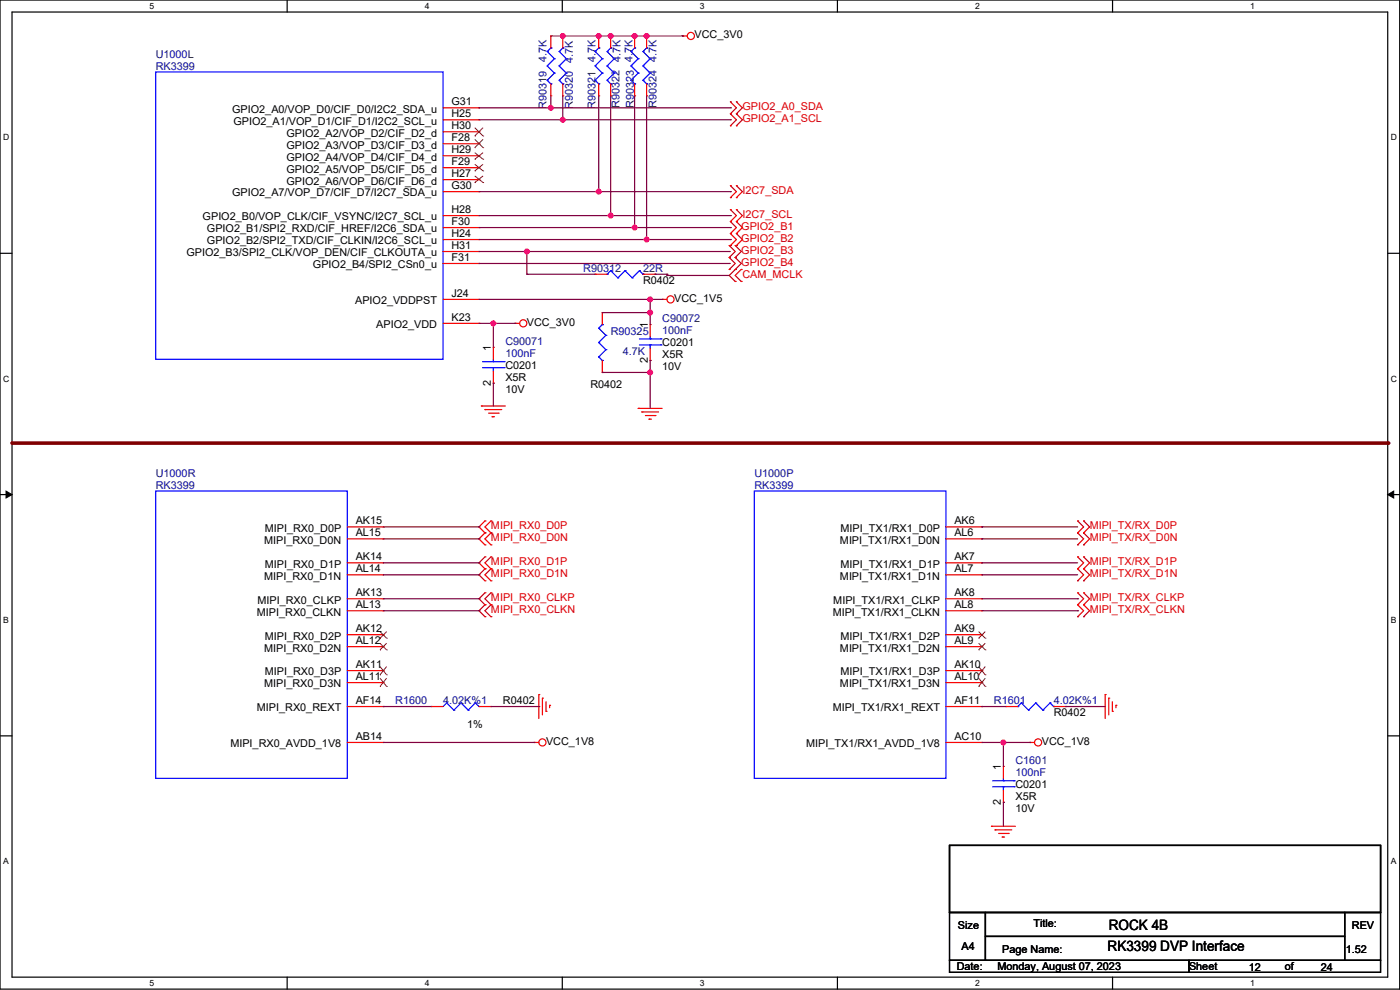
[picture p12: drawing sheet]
<svg xmlns="http://www.w3.org/2000/svg" width="297mm" height="210mm" viewBox="0 0 297 210" stroke-linecap="round" stroke-linejoin="round" font-family="sans-serif">
<path d="M0 0h296.9v209.8h-296.9zM2.6 2.6h291.8v204.7h-291.8z" fill="none" stroke="#000" stroke-width=".25"/>
<g fill="#fff">
<path d="M31.7 .3h1v2h-1z"/>
<path d="M31.7 207.5h1v2.1h-1z"/>
</g>
<path d="M60.9 0v2.6M60.9 207.3v2.5" fill="none" stroke="#000" stroke-width=".25"/>
<g fill="#fff">
<path d="M90.1 .3h1v2h-1z"/>
<path d="M90.1 207.5h1v2.1h-1z"/>
</g>
<path d="M119.3 0v2.6M119.3 207.3v2.5" fill="none" stroke="#000" stroke-width=".25"/>
<g fill="#fff">
<path d="M148.5 .3h1v2h-1z"/>
<path d="M148.5 207.5h1v2.1h-1z"/>
</g>
<path d="M177.7 0v2.6M177.7 207.3v2.5" fill="none" stroke="#000" stroke-width=".25"/>
<g fill="#fff">
<path d="M206.8 .3h1v2h-1z"/>
<path d="M206.8 207.5h1v2.1h-1z"/>
</g>
<path d="M236 0v2.6M236 207.3v2.5" fill="none" stroke="#000" stroke-width=".25"/>
<g fill="#fff">
<path d="M265.2 .3h1v2h-1z"/>
<path d="M265.2 207.5h1v2.1h-1z"/>
<path d="M.6 28.1h1.4v2.1h-1.4z"/>
<path d="M295 28.1h1.3v2.1h-1.3z"/>
<path d="M.6 79.3h1.4v2.1h-1.4z"/>
<path d="M295 79.3h1.3v2.1h-1.3z"/>
</g>
<path d="M0 53.7h2.6M294.4 53.7h2.5" fill="none" stroke="#000" stroke-width=".25"/>
<g fill="#fff">
<path d="M.6 130.5h1.3v2h-1.3z"/>
<path d="M295 130.5h1.2v2h-1.2z"/>
</g>
<path d="M0 104.9h2.6M294.4 104.9h2.5" fill="none" stroke="#000" stroke-width=".25"/>
<path d="M1.3 104.2l1.3 .7-1.3 .7zM294.4 104.9l1.3-.7v1.4z" fill="#000" stroke="#000" stroke-width=".21"/>
<g fill="#fff">
<path d="M.6 181.7h1.3v2h-1.3z"/>
<path d="M295 181.7h1.2v2h-1.2z"/>
</g>
<path d="M0 156.1h2.6M294.4 156.1h2.5" fill="none" stroke="#000" stroke-width=".25"/>
<path d="M2.6 94h291.8" fill="none" stroke="#800000" stroke-width=".76"/>
<circle cx="294.4" cy="94" r=".38" fill="#800000"/>
<g fill="none" stroke="#f00" stroke-width=".25">
<path d="M116.9 7.6h.1M116.9 7.6v2.6M116.9 17.8v2.5M119.4 7.6h.1M119.4 7.6v2.6M119.4 17.8v2.5M127 7.6h.1M127 7.6v2.6M127 17.8v2.5M129.6 7.6h.1M129.6 7.6v2.6M129.6 17.8v2.5"/>
<path d="M134.6 7.6h.1M134.6 7.6v2.6M134.6 17.8v2.5M137.2 7.6h.1M137.2 7.6v2.6M137.2 17.8v2.5M144.8 7.6h.1M144.8 7.6h1M94 22.9h7.6M94 38.1h7.6M94 35.6h7.6M94 33h7.6"/>
<path d="M94 30.5h7.6M94 28h7.6M94 25.4h7.6M101.6 22.9h.1M101.6 38.1h.1M101.6 35.6h.1M101.6 33h.1M101.6 30.5h.1M101.6 28h.1M101.6 25.4h.1M116.9 20.3h.1M119.4 20.3h.1"/>
<path d="M127 20.3h.1M129.6 20.3h.1M134.6 20.3h.1M137.2 20.3h.1M94 55.9h7.6M94 53.4h7.6M94 50.8h7.6M94 48.3h7.6M94 45.7h7.6M94 40.7h7.6M101.6 55.9h.1M101.6 53.4h.1"/>
<path d="M101.6 50.8h.1M101.6 48.3h.1M101.6 45.7h.1M101.6 40.7h.1M126.2 58.2h.1M126.2 58.2h2.6M136.4 58.2h2.5M138.9 58.2h.1M94 68.6h7.6M94 63.5h7.6M101.6 63.5h.1M101.6 68.6h.1"/>
<path d="M104.7 73.7h.1M104.7 73.7v2.5M104.7 78.8v2.5M109.2 68.6h.1M109.2 68.6h1M127.8 79h.1M127.8 66.3h.1M127.8 66.3v2.5M127.8 76.5v2.5M137.9 68.8h.1M137.9 76.5h.1M137.9 68.8v2.6"/>
<path d="M137.9 73.9v2.6M140.5 63.5h.1M140.5 63.5h1M102.1 86.1h.1M102.1 86.1h5.1M102.9 86.9h.1M102.9 86.9h3.5M103.6 87.6h2.1M104.4 88.4h.1M104.4 88.4h.5M104.7 81.3h.1M105.7 87.6h.1"/>
<path d="M135.4 86.6h.1M135.4 86.6h5.1M136.2 87.4h.1M136.2 87.4h3.5M136.9 88.2h2M137.7 88.9h.1M137.7 88.9h.5M138.9 88.2h.1M73.7 111.8h7.6M73.7 114.3h7.6M73.7 119.4h7.6M81.3 111.8h.1"/>
<path d="M81.3 114.3h.1M81.3 119.4h.1M200.7 111.8h7.6M200.7 114.3h7.6M200.7 119.4h7.6M208.3 114.3h.1M208.3 111.8h.1M208.3 119.4h.1M73.7 121.9h7.6M73.7 134.6h7.6M73.7 137.2h7.6M73.7 127h7.6"/>
<path d="M73.7 129.6h7.6M81.3 121.9h.1M81.3 134.6h.1M81.3 137.2h.1M81.3 127h.1M81.3 129.6h.1M200.7 121.9h7.6M200.7 134.6h7.6M200.7 137.2h7.6M200.7 127h7.6M200.7 129.6h7.6M208.3 121.9h.1"/>
<path d="M208.3 129.6h.1M208.3 127h.1M208.3 137.2h.1M208.3 134.6h.1M73.7 157.5h7.6M73.7 149.9h7.6M73.7 142.3h7.6M73.7 144.8h7.6M81.3 142.3h.1M81.3 144.8h.1M81.3 149.9h.1M81.3 157.5h.1"/>
<path d="M91.5 149.9h.1M91.5 149.9h2.5M101.6 149.9h2.6M104.2 149.9h.1M113.3 157.5h.1M113.3 157.5h1M114.3 147.3h.1M114.3 147.3v5.1M115.1 148.1h.1M115.1 148.1v3.6M115.8 150.9h.1M115.8 148.9v2"/>
<path d="M116.6 149.6h.1M116.6 149.6v.5M200.7 157.5h7.6M200.7 149.9h7.6M200.7 142.3h7.6M200.7 144.8h7.6M208.3 144.8h.1M208.3 142.3h.1M208.3 149.9h.1M208.3 157.5h.1M213.4 149.9h.1M213.4 149.9h2.5"/>
<path d="M218.5 157.5h.1M218.5 157.5h1M223.5 149.9h2.6M226.1 149.9h.1M234.5 147.3h.1M234.5 147.3v5.1M235.2 148.1h.1M235.2 148.1v3.6M236 150.9h.1M236 148.9v2M236.7 149.6h.1M236.7 149.6v.5"/>
<path d="M210.3 175.3h.1M210.3 175.3h5.1M211.1 176h.1M211.1 176h3.5M211.8 176.8h2.1M212.6 177.6h.1M212.6 177.6h.5M212.9 162.6h.1M212.9 170.2h.1M212.9 162.6v2.5M212.9 167.7v2.5M213.9 176.8h.1"/>
<circle cx="146.6" cy="7.6" r=".76"/>
<circle cx="111" cy="68.6" r=".76"/>
<circle cx="142.2" cy="63.5" r=".76"/>
<circle cx="115.1" cy="157.5" r=".76"/>
<circle cx="220.2" cy="157.5" r=".76"/>
</g>
<g fill="none" stroke="#d50000" stroke-width=".25">
<path d="M155 39.4h.1M155 24.1h.1M155 21.6h.1M155 26.7h.1M155 39.4l1.2 1.3-1.2 1.2M155 21.6l1.2 1.3-1.2 1.2M155 24.1l1.2 1.3-1.2 1.3M156.2 39.4h.1M156.2 24.1h.1M156.2 21.6h.1M156.2 26.7h.1M156.2 39.4l1.3 1.3-1.3 1.2"/>
<path d="M156.2 21.6l1.3 1.3-1.3 1.2M156.2 24.1l1.3 1.3-1.3 1.3M154.7 54.6h.1M154.7 52.1h.1M154.7 57.2h.1M154.7 52.1l1.3 1.3-1.3 1.2M154.7 54.6l1.3 1.3-1.3 1.3M155 41.9h.1M155 47h.1M155 44.5h.1M155 52.1h.1M155 49.5h.1"/>
<path d="M155 44.5l1.2 1.2-1.2 1.3M155 49.5l1.2 1.3-1.2 1.3M155 47l1.2 1.3-1.2 1.2M156 54.6h.1M156 52.1h.1M156 57.2h.1M156 59.7h.1M156 52.1l1.2 1.3-1.2 1.2M156 54.6l1.2 1.3-2.5 2.5 1.3 1.3M156.2 41.9h.1M156.2 47h.1M156.2 44.5h.1"/>
<path d="M156.2 52.1h.1M156.2 49.5h.1M156.2 44.5l1.3 1.2-1.3 1.3M156.2 49.5l1.3 1.3-1.3 1.3M156.2 47l1.3 1.3-1.3 1.2M157.2 59.7h.1M157.2 57.2h.1M157.2 57.2l-1.2 1.2 1.2 1.3M102.9 110.5h.1M102.9 113h.1M102.9 115.6h.1M102.9 118.1h.1"/>
<path d="M102.9 110.5l-1.3 1.3 1.3 1.2M102.9 113l-1.3 1.3 1.3 1.3M102.9 118.1l-1.3 1.3 1.3 1.3M104.2 113h.1M104.2 110.5h.1M104.2 115.6h.1M104.2 118.1h.1M104.2 110.5l-1.3 1.3 1.3 1.2M104.2 113l-1.3 1.3 1.3 1.3M104.2 118.1l-1.3 1.3 1.3 1.3M228.6 115.6h.1M228.6 113h.1"/>
<path d="M228.6 110.5h.1M228.6 118.1h.1M228.6 113l1.3 1.3-1.3 1.3M228.6 110.5l1.3 1.3-1.3 1.2M228.6 118.1l1.3 1.3-1.3 1.3M229.9 115.6h.1M229.9 113h.1M229.9 110.5h.1M229.9 118.1h.1M229.9 113l1.3 1.3-1.3 1.3M229.9 110.5l1.3 1.3-1.3 1.2M229.9 118.1l1.3 1.3-1.3 1.3"/>
<path d="M102.9 120.7h.1M102.9 123.2h.1M102.9 125.7h.1M102.9 128.3h.1M102.9 130.8h.1M102.9 120.7l-1.3 1.2 1.3 1.3M102.9 125.7l-1.3 1.3 1.3 1.3M102.9 128.3l-1.3 1.3 1.3 1.2M104.2 120.7h.1M104.2 123.2h.1M104.2 128.3h.1M104.2 125.7h.1"/>
<path d="M104.2 130.8h.1M104.2 120.7l-1.3 1.2 1.3 1.3M104.2 125.7l-1.3 1.3 1.3 1.3M104.2 128.3l-1.3 1.3 1.3 1.2M228.6 123.2h.1M228.6 120.7h.1M228.6 130.8h.1M228.6 128.3h.1M228.6 125.7h.1M228.6 120.7l1.3 1.2-1.3 1.3M228.6 128.3l1.3 1.3-1.3 1.2M228.6 125.7l1.3 1.3-1.3 1.3"/>
<path d="M229.9 123.2h.1M229.9 120.7h.1M229.9 130.8h.1M229.9 128.3h.1M229.9 125.7h.1M229.9 120.7l1.3 1.2-1.3 1.3M229.9 128.3l1.3 1.3-1.3 1.2M229.9 125.7l1.3 1.3-1.3 1.3"/>
</g>
<path d="M201.4 179.3h91.5v14.3h-91.5zM201.4 193.6h7.7v10.1h-7.7zM209.1 193.6h76.2v5h-76.2zM209.1 198.6h76.2v5.1h-76.2zM285.3 193.6h7.6v10.1h-7.6zM201.4 203.7h50.8v2.6h-50.8zM252.2 203.7h40.7v2.6h-40.7z" fill="none" stroke="#000" stroke-width=".25"/>
<g fill="none" stroke="#00f" stroke-width=".25">
<path d="M33 15.3h61v60.9h-61zM116.1 17h.1M116.1 14h.1M116.1 10.9h.1M116.1 17l.8 .8M116.1 14l1.5 1.5M116.1 10.9l1.5 1.6M116.9 10.2h.1M116.9 17.8h.1M116.9 10.2l-.8 .7M117.6 15.5h.1M117.6 12.5h.1"/>
<path d="M117.6 15.5l-1.5 1.5M117.6 12.5l-1.5 1.5M118.6 17h.1M118.6 14h.1M118.6 10.9h.1M118.6 17l.8 .8M118.6 14l1.6 1.5M118.6 10.9l1.6 1.6M119.4 10.2h.1M119.4 17.8h.1M119.4 10.2l-.8 .7M120.2 15.5h.1"/>
<path d="M120.2 12.5h.1M120.2 15.5l-1.6 1.5M120.2 12.5l-1.6 1.5M126.2 17h.1M126.2 14h.1M126.2 10.9h.1M126.2 17l.8 .8M126.2 14l1.6 1.5M126.2 10.9l1.6 1.6M127 10.2h.1M127 17.8h.1M127 10.2l-.8 .7"/>
<path d="M127.8 15.5h.1M127.8 12.5h.1M127.8 15.5l-1.6 1.5M127.8 12.5l-1.6 1.5M128.8 17h.1M128.8 14h.1M128.8 10.9h.1M128.8 17l.8 .8M128.8 14l1.5 1.5M128.8 10.9l1.5 1.6M129.6 10.2h.1M129.6 17.8h.1"/>
<path d="M129.6 10.2l-.8 .7M130.3 15.5h.1M130.3 12.5h.1M130.3 15.5l-1.5 1.5M130.3 12.5l-1.5 1.5M133.9 17h.1M133.9 14h.1M133.9 10.9h.1M133.9 17l.7 .8M133.9 14l1.5 1.5M133.9 10.9l1.5 1.6M134.6 10.2h.1"/>
<path d="M134.6 17.8h.1M134.6 10.2l-.7 .7M135.4 15.5h.1M135.4 12.5h.1M135.4 15.5l-1.5 1.5M135.4 12.5l-1.5 1.5M136.4 17h.1M136.4 14h.1M136.4 10.9h.1M136.4 17l.8 .8M136.4 14l1.5 1.5M136.4 10.9l1.5 1.6"/>
<path d="M137.2 10.2h.1M137.2 17.8h.1M137.2 10.2l-.8 .7M137.9 15.5h.1M137.9 12.5h.1M137.9 15.5l-1.5 1.5M137.9 12.5l-1.5 1.5M128.8 58.2h.1M129.6 57.4h.1M129.6 57.4l-.8 .8M129.6 57.4l1.5 1.5M131.1 58.9h.1"/>
<path d="M132.6 57.4h.1M132.6 57.4l-1.5 1.5M132.6 57.4l1.5 1.5M134.1 58.9h.1M135.6 57.4h.1M135.6 57.4l-1.5 1.5M135.6 57.4l.8 .8M136.4 58.2h.1M102.4 78h4.5M102.4 76.7h4.5M104.7 76.7h.1M104.7 78h.1"/>
<path d="M104.7 76.2v.5M104.7 78v.8M106.9 78h.1M106.9 76.7h.1M127 75.7h.1M127 72.7h.1M127 69.6h.1M127 75.7l.8 .8M127 72.7l1.5 1.5M127 69.6l1.5 1.5M127.8 68.8h.1M127.8 76.5h.1"/>
<path d="M127.8 68.8l-.8 .8M128.5 74.2h.1M128.5 71.1h.1M128.5 74.2l-1.5 1.5M128.5 71.1l-1.5 1.6M135.6 73.2h4.6M135.6 71.9h4.6M137.9 71.9h.1M137.9 73.2h.1M137.9 71.4v.5M137.9 73.2v.7M140.2 73.2h.1"/>
<path d="M140.2 71.9h.1M33 104.2h40.7v60.9h-40.7zM160 104.2h40.7v60.9h-40.7zM94.8 149.1h.1M94.8 149.1l-.8 .8M94.8 149.1l1.5 1.5M96.3 150.6h.1M97.8 149.1h.1M97.8 149.1l-1.5 1.5M97.8 149.1l1.5 1.5M99.3 150.6h.1M100.8 149.1h.1"/>
<path d="M100.8 149.1l-1.5 1.5M100.8 149.1l.8 .8M101.6 149.9h.1M215.9 149.9h.1M216.7 149.1h.1M216.7 149.1l-.8 .8M216.7 149.1l1.5 1.5M218.2 150.6h.1M219.7 149.1h.1M219.7 149.1l-1.5 1.5M219.7 149.1l1.5 1.5M221.2 150.6h.1"/>
<path d="M222.8 149.1h.1M222.8 149.1l-1.6 1.5M222.8 149.1l.7 .8M223.5 149.9h.1M210.6 166.9h4.5M210.6 165.6h4.5M212.9 165.6h.1M212.9 166.9h.1M212.9 165.1v.5M212.9 166.9v.8M215.1 166.9h.1M215.1 165.6h.1"/>
</g>
<g fill="none" stroke="#804000" stroke-width=".21">
<path d="M100.7 38.7h.1M100.7 36.3h.1M100.7 33.8h.1M100.7 31.3h.1M100.7 28.9h.1M100.7 37.3l1.8 1.4M100.7 34.8l1.8 1.5M100.7 32.4l1.8 1.4M100.7 29.6l1.8 1.7M100.7 27.1l1.8 1.8M102.5 38.7h.1M102.5 36.3h.1"/>
<path d="M102.5 33.8h.1M102.5 31.3h.1M102.5 28.9h.1M102.5 37.3l-1.8 1.4M102.5 34.8l-1.8 1.5M102.5 32.4l-1.8 1.4M102.5 29.6l-1.8 1.7M102.5 27.1l-1.8 1.8M80.6 135.4h.1M80.6 137.9h.1M80.6 134l1.4 1.4M80.6 136.4l1.4 1.5"/>
<path d="M82 135.4h.1M82 137.9h.1M82 134l-1.4 1.4M82 136.4l-1.4 1.5M207.6 137.9h.1M207.6 135.4h.1M207.6 136.4l1.4 1.5M207.6 134l1.4 1.4M209 137.9h.1M209 135.4h.1M209 136.4l-1.4 1.5M209 134l-1.4 1.4"/>
<path d="M80.6 143.2h.1M80.6 145.6h.1M80.6 141.4l1.4 1.8M80.6 143.9l1.4 1.7M82 143.2h.1M82 145.6h.1M82 141.4l-1.4 1.8M82 143.9l-1.4 1.7M207.6 145.6h.1M207.6 143.2h.1M207.6 143.9l1.4 1.7M207.6 141.4l1.4 1.8"/>
<path d="M209 145.6h.1M209 143.2h.1M209 143.9l-1.4 1.7M209 141.4l-1.4 1.8"/>
</g>
<g fill="none" stroke="#800040" stroke-width=".25">
<path d="M116.9 7.6h27.9M119.4 7.6h.1M127 7.6h.1M129.6 7.6h.1M134.6 7.6h.1M137.2 7.6h.1M144.8 7.6h.1M101.6 25.4h53.4M101.6 22.9h53.4M116.9 22.9h.1M116.9 20.3v2.6M119.4 25.4h.1"/>
<path d="M119.4 20.3v5.1M127 20.3v20.4M129.6 20.3v25.4M134.6 20.3v28M137.2 20.3v30.5M155 22.9h.1M155 25.4h.1M101.6 50.8h53.4M101.6 48.3h53.4M101.6 45.7h53.4M101.6 40.7h53.4M101.6 53.4h53.1"/>
<path d="M101.6 55.9h53.1M111.8 53.4h.1M111.8 58.2h.1M111.8 58.2h14.4M111.8 53.4v4.8M127 40.7h.1M129.6 45.7h.1M134.6 48.3h.1M137.2 50.8h.1M138.9 58.2h.1M138.9 58.2h2.6M141.5 58.2h.1"/>
<path d="M141.5 58.4h.1M141.5 58.2v.2M141.5 58.4h13.2M154.7 55.9h.1M154.7 53.4h.1M155 40.7h.1M155 45.7h.1M155 48.3h.1M155 50.8h.1M101.6 68.6h7.6M101.6 63.5h38.9M104.7 68.6h.1"/>
<path d="M104.7 68.6v5.1M109.2 68.6h.1M127.8 66.3h.1M127.8 79h.1M127.8 66.3h10.1M127.8 79h10.1M137.9 63.5h.1M137.9 76.5h.1M137.9 66.3h.1M137.9 79h.1M137.9 63.5v5.3M137.9 76.5v10.1"/>
<path d="M140.5 63.5h.1M104.7 81.3h.1M104.7 81.3v4.8M81.3 111.8h20.3M81.3 114.3h20.3M81.3 119.4h20.3M101.6 111.8h.1M101.6 114.3h.1M101.6 119.4h.1M208.3 119.4h.1M208.3 111.8h.1M208.3 114.3h.1"/>
<path d="M208.3 111.8h20.3M208.3 114.3h20.3M208.3 119.4h20.3M81.3 121.9h20.3M81.3 127h20.3M81.3 129.6h20.3M101.6 121.9h.1M101.6 127h.1M101.6 129.6h.1M208.3 121.9h.1M208.3 121.9h20.3M208.3 127h20.3"/>
<path d="M208.3 129.6h20.3M228.6 129.6h.1M228.6 127h.1M81.3 149.9h.1M81.3 157.5h32M81.3 149.9h10.2M104.2 149.9h10.1M113.3 157.5h.1M114.3 149.9h.1M208.3 149.9h.1M208.3 157.5h10.2M208.3 149.9h5.1"/>
<path d="M212.9 157.5h.1M212.9 157.5v5.1M218.5 157.5h.1M226.1 149.9h.1M226.1 149.9h8.4M212.9 170.2h.1M212.9 170.2v5.1"/>
</g>
<g fill="#f0f" stroke="#f0f" stroke-width=".25">
<circle cx="212.9" cy="157.5" r=".5"/>
<circle cx="137.9" cy="63.5" r=".5"/>
<circle cx="137.9" cy="66.3" r=".5"/>
<circle cx="111.8" cy="53.3" r=".5"/>
<circle cx="116.8" cy="22.9" r=".5"/>
<circle cx="119.4" cy="25.4" r=".5"/>
<circle cx="127" cy="40.6" r=".5"/>
<circle cx="129.5" cy="45.7" r=".5"/>
<circle cx="134.6" cy="48.3" r=".5"/>
<circle cx="137.2" cy="50.8" r=".5"/>
<circle cx="119.4" cy="7.6" r=".5"/>
<circle cx="127" cy="7.6" r=".5"/>
<circle cx="129.5" cy="7.6" r=".5"/>
<circle cx="134.6" cy="7.6" r=".5"/>
<circle cx="137.2" cy="7.6" r=".5"/>
<circle cx="137.9" cy="79" r=".5"/>
<circle cx="104.7" cy="68.6" r=".5"/>
</g>
<g font-size="3">
<text x="235.2" y="197.3">ROCK 4B</text>
<text x="235" y="201.7">RK3399 DVP Interface</text>
</g>
<g font-size="2.3">
<text x="147.3" y="8.2">VCC_3V0</text>
<text x="49.3" y="23.9">GPIO2_A0/VOP_D0/CIF_D0/I2C2_SDA_u</text>
<text x="95.8" y="22.4">G31</text>
<text x="49.5" y="26.4">GPIO2_A1/VOP_D1/CIF_D1/I2C2_SCL_u</text>
<text x="60.8" y="29">GPIO2_A2/VOP_D2/CIF_D2_d</text>
<text x="95.8" y="24.9">H25</text>
<text x="95.8" y="30">F28</text>
<text x="95.8" y="27.4">H30</text>
<text x="60.8" y="34.1">GPIO2_A4/VOP_D4/CIF_D4_d</text>
<text x="60.8" y="31.5">GPIO2_A3/VOP_D3/CIF_D3_d</text>
<text x="95.8" y="35.1">F29</text>
<text x="95.8" y="32.5">H29</text>
<text x="49.3" y="41.7">GPIO2_A7/VOP_D7/CIF_D7/I2C7_SDA_u</text>
<text x="60.8" y="39.1">GPIO2_A6/VOP_D6/CIF_D6_d</text>
<text x="60.8" y="36.6">GPIO2_A5/VOP_D5/CIF_D5_d</text>
<text x="95.8" y="37.6">H27</text>
<text x="95.8" y="40.1">G30</text>
<text x="43" y="46.8">GPIO2_B0/VOP_CLK/CIF_VSYNC/I2C7_SCL_u</text>
<text x="95.8" y="45.2">H28</text>
<text x="95.8" y="47.8">F30</text>
<text x="43.9" y="51.8">GPIO2_B2/SPI2_TXD/CIF_CLKIN/I2C6_SCL_u</text>
<text x="43.9" y="49.3">GPIO2_B1/SPI2_RXD/CIF_HREF/I2C6_SDA_u</text>
<text x="95.8" y="52.8">H31</text>
<text x="95.8" y="50.3">H24</text>
<text x="39.5" y="54.4">GPIO2_B3/SPI2_CLK/VOP_DEN/CIF_CLKOUTA_u</text>
<text x="66.4" y="56.9">GPIO2_B4/SPI2_CSn0_u</text>
<text x="95.8" y="55.4">F31</text>
<text x="75.3" y="64.5">APIO2_VDDPST</text>
<text x="95.8" y="63">J24</text>
<text x="136.4" y="60.2">R0402</text>
<text x="143" y="64">VCC_1V5</text>
<text x="79.8" y="69.6">APIO2_VDD</text>
<text x="95.8" y="68.1">K23</text>
<text x="111.8" y="69.1">VCC_3V0</text>
<text x="137.4" y="69.6" transform="rotate(-90 137.4 69.6)">1</text>
<text x="104.1" y="74.4" transform="rotate(-90 104.1 74.4)">1</text>
<text x="137.4" y="77" transform="rotate(-90 137.4 77)">2</text>
<text x="140.5" y="73.4">C0201</text>
<text x="140.5" y="76">X5R</text>
<text x="104.1" y="81.8" transform="rotate(-90 104.1 81.8)">2</text>
<text x="107.2" y="78.3">C0201</text>
<text x="107.2" y="80.8">X5R</text>
<text x="107.2" y="83.3">10V</text>
<text x="125.2" y="82.3">R0402</text>
<text x="140.5" y="78.5">10V</text>
<text x="56.2" y="112.8">MIPI_RX0_D0P</text>
<text x="75.5" y="111.3">AK15</text>
<text x="75.5" y="113.8">AL15</text>
<text x="178.3" y="112.8">MIPI_TX1/RX1_D0P</text>
<text x="202.5" y="113.8">AL6</text>
<text x="202.5" y="111.3">AK6</text>
<text x="56" y="115.3">MIPI_RX0_D0N</text>
<text x="75.5" y="118.9">AK14</text>
<text x="178.2" y="115.3">MIPI_TX1/RX1_D0N</text>
<text x="202.5" y="118.9">AK7</text>
<text x="56" y="123">MIPI_RX0_D1N</text>
<text x="56.2" y="120.4">MIPI_RX0_D1P</text>
<text x="75.5" y="121.4">AL14</text>
<text x="178.2" y="123">MIPI_TX1/RX1_D1N</text>
<text x="178.3" y="120.4">MIPI_TX1/RX1_D1P</text>
<text x="202.5" y="121.4">AL7</text>
<text x="54.5" y="130.6">MIPI_RX0_CLKN</text>
<text x="54.6" y="128">MIPI_RX0_CLKP</text>
<text x="75.5" y="129">AL13</text>
<text x="75.5" y="126.5">AK13</text>
<text x="176.7" y="130.6">MIPI_TX1/RX1_CLKN</text>
<text x="176.8" y="128">MIPI_TX1/RX1_CLKP</text>
<text x="202.5" y="129">AL8</text>
<text x="202.5" y="126.5">AK8</text>
<text x="56.2" y="135.7">MIPI_RX0_D2P</text>
<text x="75.5" y="134.1">AK12</text>
<text x="75.5" y="136.7">AL12</text>
<text x="178.3" y="135.7">MIPI_TX1/RX1_D2P</text>
<text x="202.5" y="136.7">AL9</text>
<text x="202.5" y="134.1">AK9</text>
<text x="56" y="138.2">MIPI_RX0_D2N</text>
<text x="56.2" y="143.3">MIPI_RX0_D3P</text>
<text x="75.5" y="141.7">AK11</text>
<text x="178.2" y="138.2">MIPI_TX1/RX1_D2N</text>
<text x="178.3" y="143.3">MIPI_TX1/RX1_D3P</text>
<text x="202.5" y="141.7">AK10</text>
<text x="56" y="145.8">MIPI_RX0_D3N</text>
<text x="75.5" y="149.4">AF14</text>
<text x="75.5" y="144.3">AL11</text>
<text x="106.7" y="149.4">R0402</text>
<text x="178.2" y="145.8">MIPI_TX1/RX1_D3N</text>
<text x="202.5" y="144.3">AL10</text>
<text x="202.5" y="149.4">AF11</text>
<text x="54.5" y="150.9">MIPI_RX0_REXT</text>
<text x="99.1" y="154.5">1%</text>
<text x="176.7" y="150.9">MIPI_TX1/RX1_REXT</text>
<text x="223.5" y="151.9">R0402</text>
<text x="48.9" y="158.5">MIPI_RX0_AVDD_1V8</text>
<text x="75.5" y="157">AB14</text>
<text x="115.8" y="158">VCC_1V8</text>
<text x="171" y="158.5">MIPI_TX1/RX1_AVDD_1V8</text>
<text x="202.5" y="157">AC10</text>
<text x="221" y="158">VCC_1V8</text>
<text x="212.3" y="163.3" transform="rotate(-90 212.3 163.3)">1</text>
<text x="215.4" y="167.2">C0201</text>
<text x="212.3" y="170.7" transform="rotate(-90 212.3 170.7)">2</text>
<text x="215.4" y="169.7">X5R</text>
<text x="215.4" y="172.2">10V</text>
<text x="203.2" y="197.1">Size</text>
<text x="219.2" y="196.6">Title:</text>
<text x="286.8" y="197.1">REV</text>
<text x="204" y="201.5">A4</text>
<text x="212.6" y="202.2">Page Name:</text>
<text x="285.5" y="202.2">1.52</text>
<text x="203" y="205.8">Date:</text>
<text x="211.6" y="205.8">Monday, August 07, 2023</text>
<text x="252.2" y="205.8">Sheet</text>
<text x="264.9" y="206">12</text>
<text x="272.6" y="205.8">of</text>
<text x="280.2" y="206">24</text>
</g>
<g font-size="2.3" fill="#000080">
<text x="33" y="12.2">U1000L</text>
<text x="33" y="14.8">RK3399</text>
<text x="115.9" y="13.2" transform="rotate(-90 115.9 13.2)">4.7K</text>
<text x="126.3" y="13.2" transform="rotate(-90 126.3 13.2)">4.7K</text>
<text x="131.7" y="13.2" transform="rotate(-90 131.7 13.2)">4.7K</text>
<text x="134.2" y="13.2" transform="rotate(-90 134.2 13.2)">4.7K</text>
<text x="115.9" y="23.1" transform="rotate(-90 115.9 23.1)">R90319</text>
<text x="121.5" y="23.1" transform="rotate(-90 121.5 23.1)">R90320 4.7K</text>
<text x="126.3" y="23.1" transform="rotate(-90 126.3 23.1)">R90321</text>
<text x="131.4" y="22.9" transform="rotate(-90 131.4 22.9)">R90322</text>
<text x="134.5" y="22.9" transform="rotate(-90 134.5 22.9)">R90323</text>
<text x="139.3" y="22.9" transform="rotate(-90 139.3 22.9)">R90324 4.7K</text>
<text x="123.7" y="57.7">R90312</text>
<text x="136.4" y="57.7">22R</text>
<text x="129.6" y="71.2">R90325</text>
<text x="140.5" y="68.4">C90072</text>
<text x="140.5" y="70.9">100nF</text>
<text x="107.2" y="73.2">C90071</text>
<text x="107.2" y="75.7">100nF</text>
<text x="132.1" y="75.2">4.7K</text>
<text x="33" y="101.1">U1000R</text>
<text x="160" y="101.1">U1000P</text>
<text x="33" y="103.7">RK3399</text>
<text x="160" y="103.7">RK3399</text>
<text x="83.8" y="149.4">R1600</text>
<text x="94" y="149.4">4.02K%1</text>
<text x="210.8" y="149.4">R1601</text>
<text x="223.5" y="149.4">4.02K%1</text>
<text x="215.4" y="162.1">C1601</text>
<text x="215.4" y="164.6">100nF</text>
</g>
<g font-size="2.3" fill="#d50000">
<text x="157.5" y="23.4">GPIO2_A0_SDA</text>
<text x="157.5" y="25.9">GPIO2_A1_SCL</text>
<text x="157.5" y="41.2">I2C7_SDA</text>
<text x="157.5" y="46.3">I2C7_SCL</text>
<text x="157.2" y="53.9">GPIO2_B3</text>
<text x="157.2" y="51.3">GPIO2_B2</text>
<text x="157.2" y="48.8">GPIO2_B1</text>
<text x="157.2" y="56.4">GPIO2_B4</text>
<text x="157.5" y="59">CAM_MCLK</text>
<text x="104.2" y="112.3">MIPI_RX0_D0P</text>
<text x="231.2" y="112.3">MIPI_TX/RX_D0P</text>
<text x="104.2" y="114.8">MIPI_RX0_D0N</text>
<text x="104.2" y="119.9">MIPI_RX0_D1P</text>
<text x="231.2" y="114.8">MIPI_TX/RX_D0N</text>
<text x="231.2" y="119.9">MIPI_TX/RX_D1P</text>
<text x="104.2" y="122.5">MIPI_RX0_D1N</text>
<text x="231.2" y="122.5">MIPI_TX/RX_D1N</text>
<text x="104.2" y="127.5">MIPI_RX0_CLKP</text>
<text x="104.2" y="130.1">MIPI_RX0_CLKN</text>
<text x="231.2" y="130.1">MIPI_TX/RX_CLKN</text>
<text x="231.2" y="127.5">MIPI_TX/RX_CLKP</text>
</g>
<g font-size="1.8">
<text x="31.7" y="1.9">5</text>
<text x="90.1" y="1.9">4</text>
<text x="148.5" y="1.9">3</text>
<text x="206.8" y="1.9">2</text>
<text x="265.2" y="1.9">1</text>
<text x=".6" y="29.8">D</text>
<text x="295" y="29.8">D</text>
<text x=".6" y="81">C</text>
<text x="295" y="81">C</text>
<text x=".6" y="132.1">B</text>
<text x="295" y="132.1">B</text>
<text x=".6" y="183.3">A</text>
<text x="295" y="183.3">A</text>
<text x="31.7" y="209.2">5</text>
<text x="90.1" y="209.2">4</text>
<text x="148.5" y="209.2">3</text>
<text x="206.8" y="209.2">2</text>
<text x="265.2" y="209.2">1</text>
</g>
</svg>
